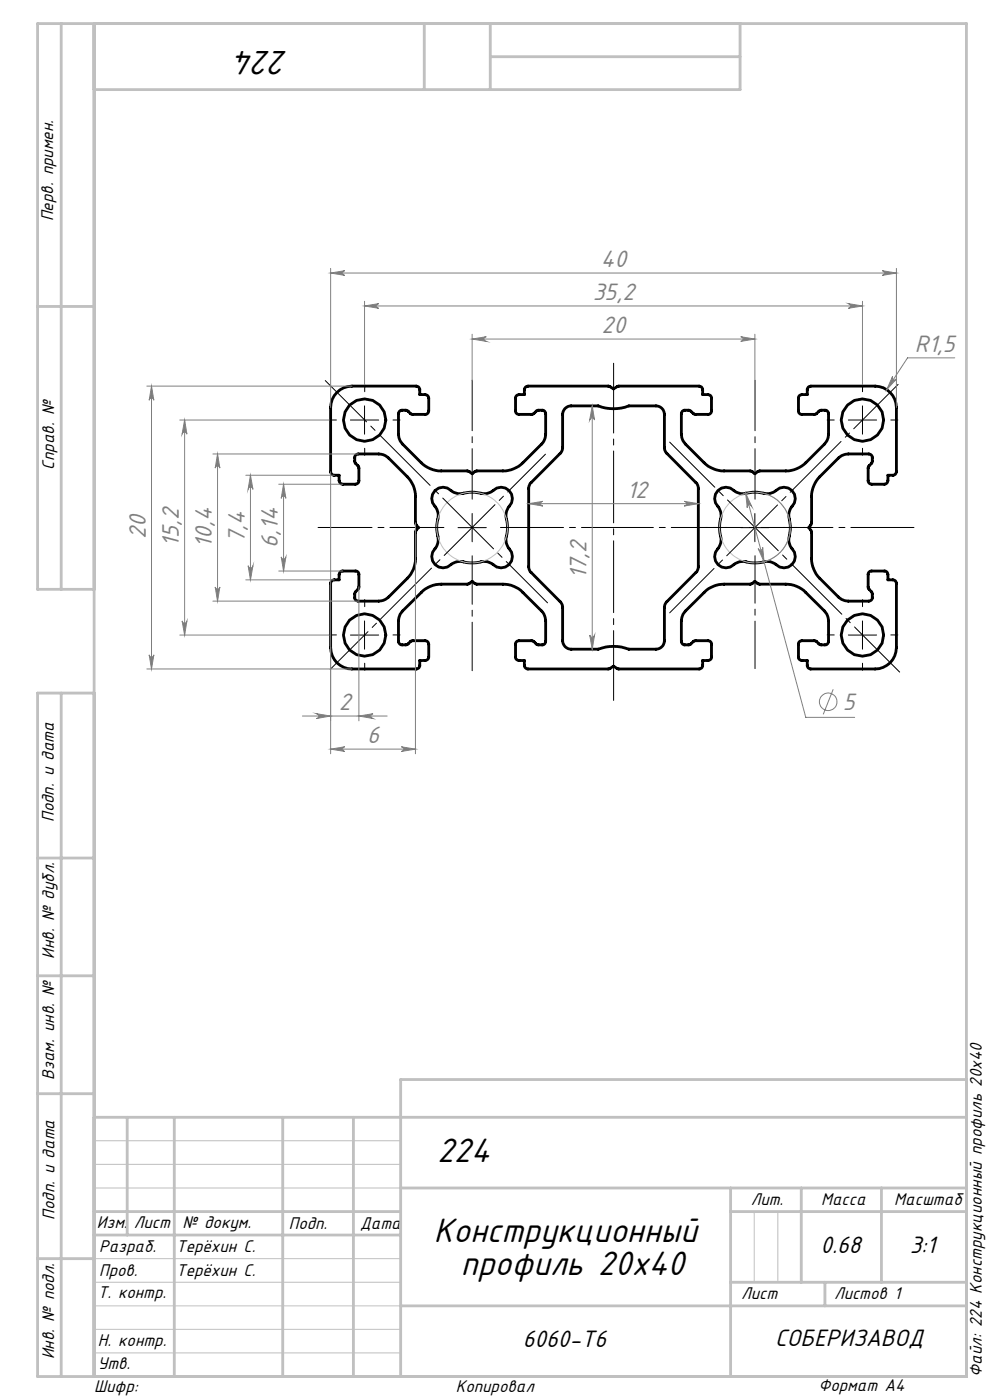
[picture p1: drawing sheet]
<svg xmlns="http://www.w3.org/2000/svg" width="210mm" height="297mm" viewBox="0 0 210 297" stroke-linecap="round" stroke-linejoin="round" font-family="sans-serif">
<g fill="none" stroke="#000" stroke-width=".6">
<path d="M71.5 83.3a4.4 4.4 0 0 1 3.1-1.4l14 .1 .4 .5v1.2h1.2l.4 .2 .3 .3v3a.78 .78 0 0 1-.7 .7h-2.8l-1.1-.8h-1.4l-.4 .7v4.3a3.1 3.1 0 0 0 .9 2.1l4.4 4.4 1.5 .8 1.7 .5h6.1l1.1 .6 .9-.6h6.2l1.7-.5 1.5-.8 4.4-4.4a3.1 3.1 0 0 0 .8-2.1v-4.3l-.3-.7-1.3-.1-1.2 .9h-2.8a.72 .72 0 0 1-.7-.7v-3l.6-.5h1.2l.1-1.3 .4-.4 .3-.1h17.1l1 .6 1.1-.6h17.1l.5 .2 .2 .3v1.3h1.3l.6 .5v3a.72 .72 0 0 1-.7 .7h-2.8l-1.1-.8h-1.4l-.4 .7v4.3a3.1 3.1 0 0 0 .9 2.1l4.4 4.4 1.5 .8 1.7 .5h6.1l1 .6 1-.6h6.2l1.7-.5 1.5-.8 4.4-4.4a3.1 3.1 0 0 0 .9-2.1v-4.3l-.4-.7h-1.4l-1.1 .8h-2.8a.72 .72 0 0 1-.7-.7v-3l.3-.3 .4-.2h1.1v-1.2l.5-.5 13.9-.1a4.6 4.6 0 0 1 4.5 4.5v14l-.6 .4h-1.2v1.1l-.1 .5-.3 .3h-3a.78 .78 0 0 1-.8-.8v-2.7l.9-1.1-.1-1.4-.6-.4h-4.3a3.3 3.3 0 0 0-2.2 .9l-4.3 4.4-.9 1.5-.4 1.7v6.2l-.6 .9 .6 1v6.2l.4 1.7 .9 1.5 4.3 4.3a3.3 3.3 0 0 0 2.2 .9h4.3l.6-.3 .1-1.5-.9-1v-2.8a.72 .72 0 0 1 .8-.8l3 .1 .3 .3 .1 .4v1.1l1.4 .1 .4 .4v13.9a4.5 4.5 0 0 1-4.5 4.5h-13.8l-.4-.2-.2-.4v-1.2h-1.2l-.6-.4v-3a.72 .72 0 0 1 .7-.8h2.8l1.1 .9 1.4-.1 .4-.6v-4.4a3.3 3.3 0 0 0-.9-2.1l-4.4-4.3-1.5-.9-1.1-.4-1.2-.1h-5.6l-1-.6-.9 .6h-5.6l-1.2 .1-1.1 .4-1.5 .9-4.4 4.3a3.3 3.3 0 0 0-.9 2.1v4.4l.4 .6 1.4 .1 1.1-.9h2.8a.72 .72 0 0 1 .7 .8v3l-.6 .4h-1.3v1.4l-.6 .4h-17.2l-1.1-.6-1 .6h-17.3l-.5-.4-.1-1.4h-1.2l-.6-.4v-3a.72 .72 0 0 1 .7-.8h2.8l1.2 .9 1.3-.1 .3-.6v-4.4a3.3 3.3 0 0 0-.8-2.1l-4.4-4.3-1.5-.9-1.2-.4-1.1-.1h-5.6l-.9-.6-1 .6h-5.6l-1.2 .1-1.1 .4-1.5 .9-4.4 4.3a3.3 3.3 0 0 0-.9 2.1v4.4l.4 .6 1.4 .1 1.1-.9h2.8a.78 .78 0 0 1 .7 .8v3l-.6 .4h-1.3v1.2l-.2 .4-.4 .2h-13.8a4.5 4.5 0 0 1-4.5-4.5l.1-13.9 .4-.4 1.3-.1 .1-1.3 .4-.5 3-.1a.72 .72 0 0 1 .7 .8v2.8l-.8 1 .1 1.5 .6 .3h4.3a3.1 3.1 0 0 0 2.1-.9l4.4-4.3 .9-1.5 .4-1.7v-6.2l.2-.4 .5-.6-.6-.7-.1-.3v-6.1l-.4-1.7-.9-1.5-4.4-4.4a3.1 3.1 0 0 0-2.1-.9h-4.3l-.6 .4-.1 1.4 .8 1.1v2.7a.78 .78 0 0 1-.7 .8h-3l-.4-.6-.1-1.3h-1.2l-.5-.4-.1-14a4.4 4.4 0 0 1 1.4-3.1zM119.9 86.6l.5-.3 .7-.2h5.8a9.1 9.1 0 0 0 6.5 0h5.7a1.81 1.81 0 0 1 1.8 1.8v7.2l.2 .5 .3 .5 6.3 6.4 .4 1v17.2l-.4 .7-6.3 6.3-.3 .5-.2 .5v7.2a1.81 1.81 0 0 1-1.8 1.8h-5.7a9.1 9.1 0 0 0-6.5 0h-5.8a1.81 1.81 0 0 1-1.8-1.8v-7.2l-.1-.5-.3-.5-6.4-6.3-.3-.7-.1-17.2 .4-1 6.4-6.4 .3-.5 .1-.5v-7.2l.2-.7zM92.3 104.1a2.49 2.49 0 0 1 3.7 .2 3.6 3.6 0 0 0 3.2 .2l1.4-.1a5.6 5.6 0 0 0 3.4 .1l.3-.2a2.46 2.46 0 0 1 3.7-.2 2.46 2.46 0 0 1-.2 3.6 3.8 3.8 0 0 0-.2 3.3v1.9a4 4 0 0 0 .9 4.3 2.44 2.44 0 0 1-1 3 2.44 2.44 0 0 1-3.2-.6 3.8 3.8 0 0 0-3.2-.2h-1.9a4 4 0 0 0-4.3 .9 2.44 2.44 0 0 1-3-1.1 2.44 2.44 0 0 1 .6-3.1 3.6 3.6 0 0 0 .2-3.2l-.1-1.5a5.6 5.6 0 0 0 .1-3.3l-.2-.4a2.54 2.54 0 0 1-.2-3.6zM152.3 104.1a2.49 2.49 0 0 1 3.7 .2 3.2 3.2 0 0 0 2.7 .3 13.7 13.7 0 0 1 4.3 .1l1.3-.4a2.46 2.46 0 0 1 3.7-.2 2.46 2.46 0 0 1-.2 3.6 3.6 3.6 0 0 0-.2 3.3v1.4a5.6 5.6 0 0 0 0 3.4l.2 .3a2.46 2.46 0 0 1 .2 3.7 2.46 2.46 0 0 1-3.7-.2 3.8 3.8 0 0 0-3.2-.2h-1.9a4 4 0 0 0-4.3 .9 2.44 2.44 0 0 1-3-1.1 2.44 2.44 0 0 1 .6-3.1 3.8 3.8 0 0 0 .2-3.2v-1.9a4 4 0 0 0-.9-4.3l-.2-.9 .2-1z"/>
<circle cx="77.3" cy="89.1" r="4.5"/>
<circle cx="182.9" cy="89.1" r="4.5"/>
<circle cx="77.3" cy="134.7" r="4.5"/>
<circle cx="182.9" cy="134.7" r="4.5"/>
</g>
<g fill="none" stroke="#808080" stroke-width=".21">
<path d="M70.1 57.9l3-.5a.49 .49 0 0 0-.4 .5 .49 .49 0 0 0 .4 .5zM70.1 56.9v29.5M70.1 57.9h120M187.1 57.4l3 .5-3 .5a.49 .49 0 0 0 .5-.5 .49 .49 0 0 0-.5-.5zM190.1 56.9v29.5M77.3 63.9v17.7M77.3 64.9h105.7M77.3 64.9l3-.5a.49 .49 0 0 0-.4 .5 .49 .49 0 0 0 .4 .5zM100.2 71.9l3-.5a.49 .49 0 0 0-.6 .5 .49 .49 0 0 0 .6 .5zM100.2 70.9v9.8M100.2 71.9h59.9M157.1 71.4l3 .5-3 .5a.49 .49 0 0 0 .5-.5 .49 .49 0 0 0-.5-.5z"/>
<path d="M160.1 70.9v9.8M180 64.4l3 .5-3 .5a.49 .49 0 0 0 .4-.5 .49 .49 0 0 0-.4-.5zM183 63.9v17.7M189.3 79.9a.48 .48 0 0 0 .2 .6 .48 .48 0 0 0 .6-.1l-2 2.3zM202.5 75.9h-10l-4.4 6.8M31.2 81.9h43.4M32.1 81.9l.5 3a.49 .49 0 0 0-.5-.5 .49 .49 0 0 0-.5 .5zM32.1 81.9v60M38.1 89.1h31.7M39.2 89.1v45.6M39.2 89.1l.5 3a.51 .51 0 0 0-.6-.5 .51 .51 0 0 0-.5 .5zM45.2 96.3h30.8"/>
<path d="M46.1 96.3v31.2M46.1 96.3l.5 3a.49 .49 0 0 0-.5-.5 .49 .49 0 0 0-.5 .5zM125.6 86.1l.5 3a.51 .51 0 0 0-.5-.5 .51 .51 0 0 0-.5 .5zM125.6 86.1v51.6M52.1 100.8h18.8M53.1 100.8v22.2M53.1 100.8l.6 3a.51 .51 0 0 0-.6-.4 .51 .51 0 0 0-.5 .4zM59.1 102.7h13.6M59.7 118.1a.49 .49 0 0 0 .4 .5 .49 .49 0 0 0 .5-.5l-.5 3zM60.1 102.7v18.4M60.1 102.7l.5 3a.49 .49 0 0 0-.5-.5 .49 .49 0 0 0-.4 .5zM70.1 100.1v59.8"/>
<path d="M88.1 110.9v49M112.1 106.9l3-.5a.49 .49 0 0 0-.4 .5 .49 .49 0 0 0 .4 .4zM112.1 106.9h36M145.1 106.4l3 .5-3 .4a.49 .49 0 0 0 .5-.4 .49 .49 0 0 0-.5-.5zM158.2 104.7l12.7 47.5h10.4M158.2 104.7l1.3 2.8a.49 .49 0 0 0-.6-.4 .49 .49 0 0 0-.4 .6zM158.3 104.6l-1 .4M160.8 116.4a.49 .49 0 0 0 .6 .3 .49 .49 0 0 0 .4-.6l.3 3.1zM162 104.6a7.5 7.5 0 0 1 5.6 7.7 7.5 7.5 0 0 1-6.5 7M31.6 138.9a.49 .49 0 0 0 .5 .5 .49 .49 0 0 0 .5-.5l-.5 3zM38.1 134.7h31.7M38.6 131.7a.51 .51 0 0 0 .5 .5 .51 .51 0 0 0 .6-.5l-.5 3z"/>
<path d="M45.2 127.5h30.8M45.6 124.5a.49 .49 0 0 0 .5 .5 .49 .49 0 0 0 .5-.5l-.5 3zM52.1 123h18.8M52.6 120a.51 .51 0 0 0 .5 .5 .51 .51 0 0 0 .6-.5l-.6 3zM59.1 121.1h13.6M76.1 124.5v28.4M125.1 134.7a.51 .51 0 0 0 .5 .5 .51 .51 0 0 0 .5-.5l-.5 3zM31.2 141.9h43.4M64.1 151.9h18M67.1 151.4l3 .5-3 .5a.51 .51 0 0 0 .5-.5 .51 .51 0 0 0-.5-.5zM70.1 158.9l3-.5a.49 .49 0 0 0-.4 .5 .49 .49 0 0 0 .4 .5zM70.1 158.9h18"/>
<path d="M76.1 151.9l3-.5a.51 .51 0 0 0-.4 .5 .51 .51 0 0 0 .4 .5zM85.1 158.4l3 .5-3 .5a.49 .49 0 0 0 .5-.5 .49 .49 0 0 0-.5-.5zM176.7 146.2l-2.1 5.3"/>
<circle cx="175.7" cy="148.9" r="1.86"/>
</g>
<g fill="none" stroke="#c0c0c0" stroke-width=".21">
<path d="M20 242h65M20 247h65M20 252h65M160 257v15M165 257v15M20 277h65M20 272h65M20 267h65M20 287h65M20 282h65"/>
<circle cx="100.1" cy="111.9" r="7.5"/>
<circle cx="160.1" cy="111.9" r="7.5"/>
</g>
<path d="M130.2 148.6v-71.5" fill="none" stroke="#000" stroke-width=".21" stroke-dasharray="15.2 1.3 1.3 1.3" stroke-dashoffset=".4"/>
<path d="M69 80.7l47.1 47.2" fill="none" stroke="#000" stroke-width=".21" stroke-dasharray="15.2 1.3 1.3 1.3" stroke-dashoffset="2.9"/>
<path d="M70 142l45.7-45.6" fill="none" stroke="#000" stroke-width=".21" stroke-dasharray="15.2 1.3 1.3 1.3" stroke-dashoffset="3.9"/>
<path d="M190.8 142.6l-48.8-48.8" fill="none" stroke="#000" stroke-width=".21" stroke-dasharray="15.2 1.3 1.3 1.3" stroke-dashoffset="1.7"/>
<path d="M106.2 111.9h87.7M142 130l48.5-48.4" fill="none" stroke="#000" stroke-width=".21" stroke-dasharray="15.2 1.3 1.3 1.3" stroke-dashoffset="1.9"/>
<g fill="none" stroke="#000" stroke-width=".21" stroke-dasharray="15.2 1.3 1.3 1.3">
<path d="M71.4 89.1h-1.5M77.4 83.1v-1.5M77.4 95.1v1.5M83.4 89.1h1.5M177 89.1h-1.5M183 83.1v-1.5M183 95.1v1.5M189 89.1h1.5M71.4 134.7h-1.5M77.4 128.7v-1.5M83.4 134.7h1.5M177 134.7h-1.5"/>
<path d="M183 128.7v-1.5M189 134.7h1.5M77.4 140.7v1.5M183 140.7v1.5"/>
</g>
<path d="M100.2 105.9v-25.2M160.2 105.9v-25.2" fill="none" stroke="#000" stroke-width=".21" stroke-dasharray="15.2 1.3 1.3 1.3" stroke-dashoffset="4.5"/>
<path d="M94.2 111.9h-26.7" fill="none" stroke="#000" stroke-width=".21" stroke-dasharray="15.2 1.3 1.3 1.3" stroke-dashoffset="3.8"/>
<path d="M100.2 117.9v24.4" fill="none" stroke="#000" stroke-width=".21" stroke-dasharray="15.2 1.3 1.3 1.3" stroke-dashoffset="5"/>
<path d="M154.2 111.9h-4.5M166.2 111.9h4.5" fill="none" stroke="#000" stroke-width=".21" stroke-dasharray="15.2 1.3 1.3 1.3" stroke-dashoffset="14.9"/>
<path d="M160.2 117.9v23.9" fill="none" stroke="#000" stroke-width=".21" stroke-dasharray="15.2 1.3 1.3 1.3" stroke-dashoffset="5.2"/>
<path d="M74.3 89.1h6M77.3 86.1v6M180 89.1h5.9M183 86.1v6M97.2 111.9h6M100.2 108.9v6M157.1 111.9h6M160.1 108.9v6M74.3 134.7h6M77.3 131.7v6M180 134.7h5.9M183 131.7v6" fill="none" stroke="#000" stroke-width=".21"/>
<g fill="none" stroke="#c0c0c0" stroke-width=".6">
<path d="M13 5v120M20 5v287M90 5v14M104 5v14M104 12h53M157 5v14h-137M8 65h12M20 125h-12v-120h197v287h-197v-145h12M13 147v145M8 182h12M8 207h12M8 232h12"/>
<path d="M20 237h185M27 237v25M37 237v55M60 237v55M75 237v55M205 229h-120v63M20 257h65M85 252h120M155 252v40M155 257h50M170 252v20M187 252v20"/>
<path d="M8 267h12M20 262h65M85 277h120M155 272h50M175 272v5"/>
</g>
<g fill="#808080">
<path d="M76.1 151.9l3-.5a.51 .51 0 0 0-.4 .5 .51 .51 0 0 0 .4 .5zM67.1 151.4l3 .5-3 .5a.51 .51 0 0 0 .5-.5 .51 .51 0 0 0-.5-.5z"/>
<path d="M100.2 71.9l3-.5a.49 .49 0 0 0-.6 .5 .49 .49 0 0 0 .6 .5zM157.1 71.4l3 .5-3 .5a.49 .49 0 0 0 .5-.5 .49 .49 0 0 0-.5-.5zM77.3 64.9l3-.5a.49 .49 0 0 0-.4 .5 .49 .49 0 0 0 .4 .5zM180 64.4l3 .5-3 .5a.49 .49 0 0 0 .4-.5 .49 .49 0 0 0-.4-.5zM158.2 104.7l.3 3a.49 .49 0 0 1 .4-.6 .49 .49 0 0 1 .6 .4zM160.8 116.4l1.3 2.8-.3-3.1a.49 .49 0 0 1-.4 .6 .49 .49 0 0 1-.6-.3zM189.3 79.9l-1.2 2.8 2-2.3a.48 .48 0 0 1-.6 .1 .48 .48 0 0 1-.2-.6z"/>
<path d="M125.6 86.1l.5 3a.51 .51 0 0 0-.5-.5 .51 .51 0 0 0-.5 .5zM125.1 134.7a.51 .51 0 0 0 .5 .5 .51 .51 0 0 0 .5-.5l-.5 3z"/>
<path d="M32.1 81.9l.5 3a.49 .49 0 0 0-.5-.5 .49 .49 0 0 0-.5 .5zM31.6 138.9a.49 .49 0 0 0 .5 .5 .49 .49 0 0 0 .5-.5l-.5 3z"/>
<path d="M39.2 89.1l.5 3a.51 .51 0 0 0-.6-.5 .51 .51 0 0 0-.5 .5zM38.6 131.7a.51 .51 0 0 0 .5 .5 .51 .51 0 0 0 .6-.5l-.5 3zM53.1 100.8l.6 3a.51 .51 0 0 0-.6-.4 .51 .51 0 0 0-.5 .4zM52.6 120a.51 .51 0 0 0 .5 .5 .51 .51 0 0 0 .6-.5l-.6 3z"/>
<path d="M46.1 96.3l.5 3a.49 .49 0 0 0-.5-.5 .49 .49 0 0 0-.5 .5zM45.6 124.5a.49 .49 0 0 0 .5 .5 .49 .49 0 0 0 .5-.5l-.5 3zM60.1 102.7l.5 3a.49 .49 0 0 0-.5-.5 .49 .49 0 0 0-.4 .5zM59.7 118.1a.49 .49 0 0 0 .4 .5 .49 .49 0 0 0 .5-.5l-.5 3z"/>
<path d="M112.1 106.9l3-.5a.49 .49 0 0 0-.4 .5 .49 .49 0 0 0 .4 .4zM145.1 106.4l3 .5-3 .4a.49 .49 0 0 0 .5-.4 .49 .49 0 0 0-.5-.5z"/>
<path d="M70.1 57.9l3-.5a.49 .49 0 0 0-.4 .5 .49 .49 0 0 0 .4 .5zM187.1 57.4l3 .5-3 .5a.49 .49 0 0 0 .5-.5 .49 .49 0 0 0-.5-.5zM70.1 158.9l3-.5a.49 .49 0 0 0-.4 .5 .49 .49 0 0 0 .4 .5zM85.1 158.4l3 .5-3 .5a.49 .49 0 0 0 .5-.5 .49 .49 0 0 0-.5-.5z"/>
</g>
<g font-size="8">
<text x="61.1" y="10.7" transform="rotate(-180 61.1 10.7)">224</text>
<text x="92.7" y="246.4">224</text>
<text x="92" y="263.6">Конструкционный</text>
<text x="97.8" y="270.6">профиль 20х40</text>
</g>
<g font-size="5.6" fill="#808080">
<text x="127.4" y="56.6">40</text>
<text x="125.7" y="63.6">35,2</text>
<text x="127.6" y="70.6">20</text>
<text x="194" y="74.6">R1,5</text>
<text x="132.9" y="105.6">12</text>
<text x="30.9" y="114.4" transform="rotate(-90 30.9 114.4)">20</text>
<text x="37.9" y="116" transform="rotate(-90 37.9 116)">15,2</text>
<text x="44.9" y="116.2" transform="rotate(-90 44.9 116.2)">10,4</text>
<text x="51.9" y="115.2" transform="rotate(-90 51.9 115.2)">7,4</text>
<text x="58.9" y="116.2" transform="rotate(-90 58.9 116.2)">6,14</text>
<text x="124.4" y="122.8" transform="rotate(-90 124.4 122.8)">17,2</text>
<text x="71.9" y="150.6">2</text>
<text x="178.8" y="150.6">5</text>
<text x="77.9" y="157.6">6</text>
</g>
<g font-size="5.6">
<text x="174.1" y="265.7">0.68</text>
<text x="193" y="265.8">3:1</text>
<text x="110.9" y="285.8">6060-T6</text>
<text x="164.4" y="285.6">СОБЕРИЗАВОД</text>
</g>
<g font-size="4">
<text x="11.3" y="46.9" transform="rotate(-90 11.3 46.9)">Перв. примен.</text>
<text x="11.5" y="99.6" transform="rotate(-90 11.5 99.6)">Справ. №</text>
<text x="11.4" y="174.4" transform="rotate(-90 11.4 174.4)">Подп. и дата</text>
<text x="11.5" y="203.4" transform="rotate(-90 11.5 203.4)">Инв. № дубл.</text>
<text x="11.5" y="229" transform="rotate(-90 11.5 229)">Взам. инв. №</text>
<text x="159.2" y="255.6">Лит.</text>
<text x="174.2" y="255.6">Масса</text>
<text x="189.7" y="255.6">Масштаб</text>
<text x="11.5" y="258.8" transform="rotate(-90 11.5 258.8)">Подп. и дата</text>
<text x="20.6" y="260.5">Изм.</text>
<text x="28.4" y="260.5">Лист</text>
<text x="38.7" y="260.5">№ докум.</text>
<text x="61.3" y="260.6">Подп.</text>
<text x="76.4" y="260.6">Дата</text>
<text x="21" y="265.6">Разраб.</text>
<text x="37.4" y="265.6">Терёхин С.</text>
<text x="20.7" y="275.4">Т. контр.</text>
<text x="21" y="270.8">Пров.</text>
<text x="37.4" y="270.8">Терёхин С.</text>
<text x="157.2" y="275.6">Лист</text>
<text x="176.9" y="275.6">Листов 1</text>
<text x="20.7" y="285.6">Н. контр.</text>
<text x="11.5" y="288.4" transform="rotate(-90 11.5 288.4)">Инв. № подл.</text>
<text x="20.7" y="290.4">Утв.</text>
<text x="208.3" y="292.1" transform="rotate(-90 208.3 292.1)">Файл: 224 Конструкционный профиль 20х40</text>
<text x="20" y="295.3">Шифр:</text>
<text x="96.7" y="295.3">Копировал</text>
<text x="173.6" y="295.1">Формат A4</text>
</g>
</svg>
